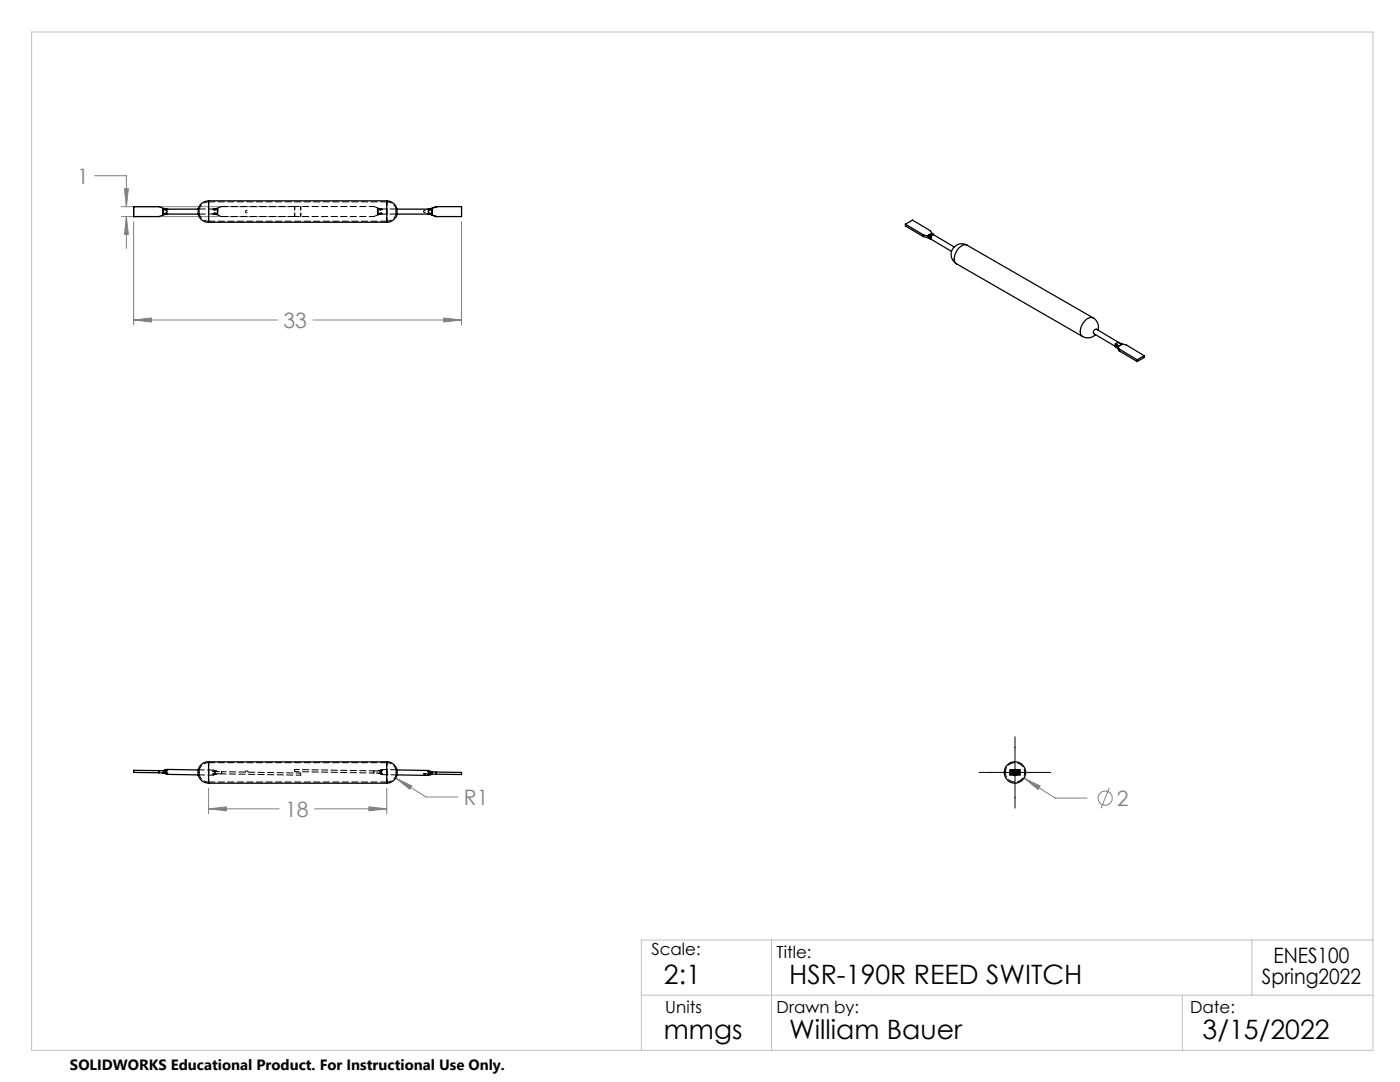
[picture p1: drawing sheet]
<svg xmlns="http://www.w3.org/2000/svg" width="279mm" height="216mm" viewBox="0 0 279 216" stroke-linecap="round" stroke-linejoin="round" font-family="sans-serif">
<g fill="none" stroke="#808080" stroke-width=".2">
<path d="M18.9 35.1h6.3v6.1M24.8 37.7h.8l-.4 3.5zM24.2 43.2h33.6M24.2 41.2h33.6M25.2 43.2l.4 3.6h-.8zM25.2 43.2v6.4M26.7 44.2v20.6M92.1 44.2v20.6M26.7 63.9l3.5-.4v.7zM26.7 63.9h28.7M62.4 63.9h29.7M88.5 63.5l3.6 .4-3.6 .3z"/>
<path d="M41.6 157.3v5.1M77.2 157.3v5.1M79 155.3l3.2 1.5-.4 .7zM79 155.3l6 3.7h6.4M204.4 155.3l3.2 1.5-.4 .7zM204.4 155.3l6.2 3.9h6.3M221.4 157.2l-1.7 4.1M41.6 161.4l3.6-.4v.8zM41.6 161.4h14.1M62.8 161.4h14.4M73.6 161l3.6 .4-3.6 .4z"/>
<circle cx="220.6" cy="159.3" r="1.41"/>
</g>
<path d="M195.4 154.1h14.3M202.6 147v14.3" fill="none" stroke="#000" stroke-width=".2"/>
<path d="M6.3 6.4h267.7v203.2h-267.7zM128 198.6h146M154 187.6v22M236 198.6v11M249.8 187.6v11M274 187.6h-146v22" fill="none" stroke="#c0c0c0" stroke-width=".2"/>
<path d="M41.6 161.4l3.6-.4v.8zM73.6 161l3.6 .4-3.6 .4zM79 155.3l2.8 2.2 .4-.7zM204.4 155.3l2.8 2.2 .4-.7zM26.7 63.9l3.5-.4v.7zM88.5 63.5l3.6 .4-3.6 .3zM25.2 43.2l.4 3.6h-.8zM24.8 37.7h.8l-.4 3.5z" fill="#808080"/>
<g fill="none" stroke="#000" stroke-width=".25">
<path d="M26.7 43.2h.1M26.7 41.2h.1M26.7 41.2v2M26.7 41.2h5l1.2 .5M32.5 41.7h.1M32.5 41.7h.4M32.5 41.7v1.1M32.5 42.8h.4M32.6 41.7l.2 .1M32.6 42.7l-.1 .1M32.6 41.7v1M32.8 41.8l.2 .1a.35 .35 0 0 1 .4 .3 .35 .35 0 0 1-.4 .4l-.2 .1"/>
<path d="M32.8 42.7h-.2M32.8 41.8h.6M32.8 42.7h.6M32.9 41.7l.5 .1M32.9 42.8l-1.2 .4h-5M33.4 42.7l-.5 .1M33.4 42.7h-.3h6.4M39.5 42.7a2.06 2.06 0 0 0 2.1 1.6M39.5 41.7v1M39.5 41.7h-6.4l.3 .1M41.6 40.1a2.2 2.2 0 0 0-2.1 1.6M41.6 40.1v4.2"/>
<path d="M41.6 44.3h35.6M41.6 40.1h35.6M77.2 40.1a2.2 2.2 0 0 1 2 1.6M77.2 40.1v4.2M79.2 42.7a2.06 2.06 0 0 1-2 1.6M79.2 41.7v1M79.2 41.7h6.5M79.2 42.7h6.5M85.3 42.7h.4M85.3 41.8h.7M85.3 42.7h.7M85.7 42.7l.2 .1"/>
<path d="M85.7 41.7l-.4 .1M85.7 42.7l.1 .1M85.9 41.7h-.2M85.9 42.8l1.2 .4M85.9 41.7h.4M85.9 42.8h.4M86 41.8l-.2 .1a.35 .35 0 0 0-.4 .3 .35 .35 0 0 0 .4 .4l.2 .1M86 42.7h.2M86.2 41.7l-.2 .1M86.2 42.7l.1 .1M86.2 41.7v1M86.3 41.7h-.1"/>
<path d="M86.3 41.7v1.1M87.1 41.2h.1M87.1 43.2h.1M87.1 41.2h5v2h-5M87.1 41.2l-1.2 .5M180.7 44.7l3.6 2.1M180.7 44.7l1.4-.8 3.6 2.1 .5 .7M180.7 44.7v.4l3.6 2.1M184.3 47.2l1.3 .4M184.3 46.8v.4M184.3 46.8l1 .4M185.1 47h.1"/>
<path d="M185.1 47l.2 .2M185.3 47.2h.3M185.4 47h-.2M185.4 47l.5 .3M185.6 47.6l.3 .2M185.6 47.2l-.1 .2 .1 .2M185.6 47.2l.3 .1M185.6 47.6l4.3 2.6M185.7 47.7l.2 .1M185.9 47.3l-.3 .1 .3 .4M185.9 46.6l.3 .2a.52 .52 0 0 1-.8 .2M185.9 46.6h.1"/>
<path d="M185.9 46.6l-.7 .4M185.9 46.6l.3 .1M185.9 46.6l-.8 .4M186.1 46.7l4.3 2.6M186.2 46.7l.1 .1M190.9 52.6l25.1 14.5M193 48.9a2.13 2.13 0 0 0-2.9 .8 2.13 2.13 0 0 0 .8 2.9M193 48.9a2.09 2.09 0 0 0-2.3 1.7 1.62 1.62 0 0 0 .2 2M193 48.9l25.2 14.5M218.2 63.4a2.16 2.16 0 0 1 .9 2.5M218.2 63.4a1.9 1.9 0 0 0-2.2 1.4 1.81 1.81 0 0 0 0 2.3M218.3 66.6l4.4 2.6"/>
<path d="M218.3 66.6a.58 .58 0 0 1 .5-.9l4.9 2.8M218.7 66.8a2.14 2.14 0 0 1-2.7 .3M222.6 68.7l.2 .4h-.2M222.6 68.7l.2 .2M222.6 69.1l.1 .1M222.6 68.7l.5 .2M222.7 69.2l.7 .8M222.8 68.9l-.1 .3M222.8 68.9l.1 .1M222.9 69l.5 .7M222.9 69l.2 .2M223.1 68.9v.2"/>
<path d="M223.1 69.1v.1M223.4 70l3.5 2.1M223.4 69.7l3.5 2.1M223.4 69.7v.3M223.7 68.5l.2 .2M223.7 68.5l1.1 .4 3.6 2.1M223.8 68.7l-.8-.4 .1 .6M223.8 68.7h.1M223.8 68.7l-.7 .4M223.9 68.7l-.8 .5M226.9 71.8v.3M228.4 71l-1.5 .8"/>
<path d="M228.4 71v.3l-1.5 .8M31.7 153.8h1.4M31.7 154.2l1.4 .1M31.7 153.8v.4M31.7 153.8l-5-.1v.4l5 .1M32.5 154.2l.3 .1M32.8 153.7l-.3 .1M32.8 154.3l.5 .2 6.2 .1M32.8 154.3h.6M32.8 153.7h.6M33.1 153.8l-.1 .2 .1 .3M33.1 154.3h.3"/>
<path d="M33.4 153.7l-.3 .1M33.4 153.7l-.3 .3 .3 .3M39.5 154.6a2.14 2.14 0 0 0 2.1 1.7M39.5 153.6v1M39.5 153.6l-6.2-.1-.5 .2M41.6 152a2.1 2.1 0 0 0-2.1 1.6M41.6 152v4.3M41.6 156.3h35.6M41.6 152h35.6M77.2 152a2.1 2.1 0 0 1 2 1.6M77.2 152v4.3M79.2 154.6a2.14 2.14 0 0 1-2 1.7"/>
<path d="M79.2 153.6v1M79.2 153.6l6.3 .1 .5 .3M85.3 154h.4M85.3 154l.4 .2-.4 .3M85.3 154.5l.7 .1M85.3 154h.7M85.7 154.5h1.4M85.7 154l.1 .2-.1 .3M85.7 154l1.4 .1M85.7 154.5h-.4M86 154h.3M86 154.6l-.5 .1-6.3-.1"/>
<path d="M86.3 154.5l-.3 .1M87.1 154.1h5v.5l-5-.1M87.1 154.1v.4M201.5 154.1h2.1M202 154h.1M202 154l-.5 .1v.5h2.1v-.5l-.5-.1M202 154h1.1M202.1 154h-.1M202.1 154a.5 .5 0 0 1 .4-.4 .5 .5 0 0 1 .5 .4M202.1 154h.1M202.1 154l.4-.3 .5 .3M202.1 154.6l.3 .1h.3l.3-.1"/>
<path d="M203 154h.1M203.1 154h.1"/>
<circle cx="202.5" cy="154.1" r="2.14"/>
</g>
<g fill="none" stroke="#000" stroke-width=".2" stroke-dasharray="1.3 .6" stroke-dashoffset=".6">
<path d="M31.7 41.2l1.2 .4M32.5 41.6v1.2M32.9 42.8l-1.2 .4M41.6 44.1v-3.8v3.8M43.1 41.6l1.1-.4M43.1 42.8l1.1 .4M43.4 42.8v-1.2M43.5 41.6v1.2M44.2 43.2l-1.1-.4M44.2 41.2l-1.1 .4M58.8 43.2v-2M60 41.2v2"/>
<path d="M74.6 41.2l1.1 .4M74.6 43.2l1.2-.4M75.3 42.8v-1.2M75.4 41.6v1.2M75.7 42.8l-1.1 .4M75.8 41.6l-1.2-.4M77.2 44.1v-3.8v3.8M86.3 42.8v-1.2M92.1 43.2v-2M41.6 154.1v-1.9v3.8v-1.9M43.1 154h1.1M44.2 154.4h-1.1"/>
<path d="M74.6 153.8h1.2M75.7 154.3l-1.1-.1M77.2 154.1v-1.9v3.8v-1.9M201.6 153.5h2M201.6 154h2M201.6 153.7h2M202 154.4h1.1M202 153.8h1.1M203.1 154.3h-1.1M203.1 154h-1.1M203.1 154.2h-1.1M203.6 154.3h-2"/>
<path d="M203.6 154.7h-2M203.6 154.1h-2"/>
</g>
<g fill="none" stroke="#000" stroke-width=".2" stroke-dasharray="1.3 .6">
<path d="M32.5 41.6l.1 .1M32.5 42.8l.1-.1M32.5 42.8h.4M32.6 41.7l.2 .1M32.8 42.6l-.2 .1M32.9 41.6h-.4M32.9 42.8l.2-.1M33 41.7h.1M33 42.7h.1M33.1 42.7l.4-.1M33.1 41.7l.4 .1M33.1 41.7l-.2-.1"/>
<path d="M33.1 42.7h-.1M33.1 41.7h-.1M33.5 41.8l-.4-.1M39.6 42.7h.2M39.8 41.7h-.2M39.8 42.7h3M41.6 44.1h35.6M42.5 42.6l.3 .1M42.8 42.7l.3 .1M42.8 41.7h.1M42.8 41.7l-.3 .1M42.8 42.7h.1"/>
<path d="M42.8 41.7l.3-.1M42.8 41.7h-3M42.9 41.7h-.1M42.9 42.7h-.1M43.1 42.8h.3M43.1 41.6l-.3 .1M43.1 42.8l-.3-.1M43.1 41.6h.4M43.1 41.8l.2-.1M43.2 42.6l.2 .1M43.3 42.7l-.2-.1M43.4 41.6h-.3"/>
<path d="M43.4 41.6l-.1 .1M43.4 42.8l-.1-.1M43.4 41.7l-.2 .1M43.4 42.7l.1 .1M43.4 41.7l.1-.1M43.5 42.8h-.4M44.2 41.2h.1M44.2 43.2h.1M44.2 41.2h14.6M58.8 43.2h.1M58.8 41.2h.1M58.8 43.2h-14.6"/>
<path d="M75.3 41.6h.5M75.3 42.8l.1-.1M75.3 41.6l.1 .1M75.4 42.8h.3M75.4 42.7l.2-.1M75.5 41.7l-.1-.1M75.5 42.7l-.1 .1M75.5 41.7l.2 .1M75.6 41.8l-.2-.1M75.7 42.6l-.2 .1M75.7 42.8l.3-.1M75.7 41.6h-.3"/>
<path d="M75.8 42.8h-.5M75.8 41.6l.2 .1M75.9 41.7h.1M75.9 42.7h.1M76 42.7h3.1M76 42.7h-.1M76 41.7l.3 .1M76 41.7l-.3-.1M76 42.7l-.2 .1M76 41.7l.4 .1M76 41.7h-.1M76.3 42.6l-.3 .1"/>
<path d="M76.4 42.6l-.4 .1M77.2 40.3h-35.6M79.1 41.7h.2M79.1 41.7h-3.1M79.3 42.7h-.2M85.3 41.8l.4-.1M85.3 42.6l.4 .1M85.7 42.7l-.4-.1M85.7 41.7h.1M85.7 42.7h.1M85.7 41.7l-.4 .1M85.8 41.7h-.1"/>
<path d="M85.8 42.7h-.1M85.8 42.7h.1M85.9 42.8h.4M86 41.8l.2-.1M86.2 41.7l.1-.1M86.2 42.7l.1 .1M86.2 42.7l-.2-.1M86.3 41.6h-.4M33.1 153.8l-.1 .2 .1 .2M39.6 154.1h.2M39.8 154.1v-.5M39.8 154.1v.5"/>
<path d="M39.8 153.6h-.2M41.6 156h35.6M42.5 154.5l.3-.1M42.5 153.9h.3M42.6 154.7l.5-.2M42.7 153.7l-3.1-.1M42.8 154.4h.3M42.8 154.4l.1-.2-.1-.3M42.8 153.9l.1 .3-.1 .2M42.8 153.9l.3 .1M43.1 154.4h-.3M43.1 154l-.3-.1"/>
<path d="M43.2 153.9l.2 .1M43.2 153.9l-.5-.2M43.3 154.4l-.2 .1M43.4 154.4h-.1M43.4 154h.1M44.2 154.4v-.4M44.2 154v.4M58.8 154v-.5M60 154.7v-.4M74.6 154.2v-.4M74.6 153.8v.4M75.3 153.8h.1"/>
<path d="M75.4 153.8h.2M75.5 154.3h-.1M75.7 154.3h-.2M75.7 154.3l.5 .3M75.7 154.3h.3M75.7 154.3h.1M75.8 153.8h.1M75.8 153.8h.2M76 154.3l-.1-.2 .1-.3M76 154.3h-.3M76 153.8h-.2M76 153.8l-.1 .3 .1 .2"/>
<path d="M76.2 153.6l-.6 .2M76.3 154.4l-.3-.1M76.4 153.8h-.4M77.2 152.2h-35.6M79.1 154.1v.5M79.1 154.1v-.5M79.1 154.6h.2M79.3 154.1h-.2M84.6 154.4h.5M84.8 154.4h-.2M85.1 154.4h-.3M85.7 154.5l.1-.3-.1-.2"/>
<path d="M201.6 154.5l.4-.1M201.6 154v-.2M201.6 153.8h.4M201.6 153.8v-.3M201.6 154.7v-.2M201.6 154.4h.4M202 154.4h.1M202 153.8h.1M202 154.3l-.4-.1M202 154.3h.1M202 154h-.4M202 154h.1"/>
<path d="M202 154l.1-.1M202 154.2h-.4M202 154.2h.1M202.1 154.1h.1M202.1 154.1v.1M202.1 154v.1M202.1 154.5l-.1-.1M202.1 154.5h.1M202.1 153.8h.1M202.1 154.3h-.1M202.1 154h-.1M202.1 154.4l.1 .1"/>
<path d="M202.1 153.8h-.1M202.1 153.8l.1-.1M202.1 154v.5M202.1 154.3v-.5M202.1 154.4h-.1M202.1 153.9v.5M202.1 154.2v-.4M202.2 153.8h.1M202.2 154.4v-.1M202.2 154.5h.1M202.2 153.8h-.1M202.2 153.9h.1"/>
<path d="M202.2 154.3h.1M202.2 153.7h.1M202.2 153.7l-.1 .1M203 154.5h.1M203 153.8h.1M203 154.3v.1M203 153.9h.1M203 154.5l.1-.1M203 153.7h.1M203 154.3h.1M203 153.7v.1M203 153.7l.1 .1"/>
<path d="M203 154.5v-.5M203 153.8v.5M203 153.9l.1 .1M203 154.4v.1M203 154.4v-.5M203 153.8v.4M203 154.2h.1M203.1 154.5v-.1M203.1 154.3h-.1M203.1 154.3h.1M203.1 154h.1M203.1 153.8h.1"/>
<path d="M203.1 154.2l-.1 .1M203.1 154.1v-.1M203.1 154.1h.1M203.1 154.2v-.1M203.1 154.4l.5 .1M203.1 154.4l-.1 .1M203.1 154.4h.1M203.1 153.8h-.1M203.1 153.8h.5M203.1 154.4h.5M203.1 154.4h-.1M203.1 154.2h.1"/>
<path d="M203.6 153.8v.2M203.6 154.2l-.5 .1M203.6 153.5v.3M203.6 154h-.5M203.6 154.7v-.2M203.6 154.2h-.5"/>
</g>
<g fill="none" stroke="#000" stroke-width=".2" stroke-dasharray="1.3 .6" stroke-dashoffset=".4">
<path d="M41.6 40.1v4.2M42.5 42.6l.3 .1-.3-.1M42.5 42.6h.7M42.5 41.8l.3-.1-.3 .1M43.2 41.8h-.7M58.8 41.2h15.8M74.6 43.2h-15.8M75.6 42.6h.8M76.3 41.8l-.3-.1 .4 .1M76.4 42.6l-.4 .1 .3-.1M76.4 41.8h-.8M77.2 40.1v4.2"/>
<path d="M41.6 152v4.2M42.5 153.9h.7M43.2 153.9h-.7M49.5 154.1a.25 .25 0 0 0-.2-.3 .25 .25 0 0 0-.3 .3M60 154.7l-15.8-.3M60 154.3l-15.8-.3M74.6 154.2l-15.8-.2M74.6 153.8l-15.8-.3M75.6 153.8h.8M76.4 153.8h-.8M77.2 152v4.2M84.6 154.4a.25 .25 0 0 0 .2 .2 .25 .25 0 0 0 .3-.2"/>
<path d="M202.3 154.4a.25 .25 0 0 0 .3 .2 .25 .25 0 0 0 .2-.2M202.8 154.1a.25 .25 0 0 0-.2-.3 .25 .25 0 0 0-.3 .3"/>
</g>
<g fill="none" stroke="#000" stroke-width=".2" stroke-dasharray="1.3 .6" stroke-dashoffset=".3">
<path d="M32.8 41.8h.7M33.5 42.6h-.7M39.8 42.7a1.93 1.93 0 0 0 1.8 1.4M41.6 40.3a1.93 1.93 0 0 0-1.8 1.4M42.5 41.8h.6M43.1 42.6h-.6M75.7 41.8h.6M76.3 42.6h-.6M77.2 44.1a1.93 1.93 0 0 0 1.9-1.4M79.1 41.7a1.93 1.93 0 0 0-1.9-1.4M85.3 41.8h.7M86 42.6h-.7"/>
<path d="M32.8 154.3h.7M33.5 153.7h-.7M39.8 154.6a1.93 1.93 0 0 0 1.8 1.4M41.6 152.2a1.93 1.93 0 0 0-1.8 1.4M42.5 154.5h.6M43.1 154.5h-.6M75.7 154.3l.6 .1M76.3 154.4l-.6-.1M77.2 156a1.93 1.93 0 0 0 1.9-1.4M79 153.6a1.93 1.93 0 0 0-1.8-1.4M85.3 154.5h.7M86 153.9h-.6"/>
<path d="M200.6 154.1a1.93 1.93 0 0 1 2.8-1.7 1.93 1.93 0 0 1 .3 3.3 1.93 1.93 0 0 1-3-1.3l-.1-.3M202.2 154.5v-.6M202.2 153.8v.6M202.2 153.7v.6M203 153.9v.6M203 154.4v-.6M203 154.3v-.6"/>
</g>
<g fill="none" stroke="#000" stroke-width=".2" stroke-dasharray="1.3 .6" stroke-dashoffset=".5">
<path d="M32.6 42.7v-1M39.8 42.7v-1M43.3 41.7v1M43.4 42.7v-1M75.4 41.7v1M75.5 42.7v-1M79.1 42.7v-.9M79.1 42.7v-1M86.2 41.7v1M33.5 154.3l-.4-.3 .4-.3M42.5 154.5l.3-.3-.3-.3M42.5 153.9l.3 .3-.3 .3"/>
<path d="M76.3 154.4l-.3-.3 .4-.3M76.4 153.8l-.4 .3 .3 .3M85.4 153.9l.3 .3-.4 .3M202.1 154.3h1M202.1 154h1M202.1 154.2h1M202.2 154.3l.4 .3 .4-.3M202.2 153.9l.4-.2 .4 .2M202.2 154.3l.4 .2 .4-.2M202.6 154.1h-.3h.5h-.2M202.6 154.4h-.3h.5h-.2M203 153.8l-.4-.2-.4 .2"/>
<path d="M203 154.5l-.4 .2-.4-.2M203 153.7l-.4-.2-.4 .2M203.1 154.5h-1M203.1 153.8h-1M203.1 154.4h-1"/>
</g>
<path d="M39.8 154.6l2.8 .1M79.1 153.6h-2.9" fill="none" stroke="#000" stroke-width=".2" stroke-dasharray="1.3 .6" stroke-dashoffset=".2"/>
<path d="M76.2 154.6h3.1" fill="none" stroke="#000" stroke-width=".2" stroke-dasharray="1.3 .6" stroke-dashoffset=".1"/>
<path d="M43.1 41.8l-.2 .1a.35 .35 0 0 0-.3 .3 .35 .35 0 0 0 .3 .4h.2M49 42.2a.25 .25 0 0 0 .3 .2 .25 .25 0 0 0 .1-.4 .25 .25 0 0 0-.4 .1v.1M75.6 41.8l.2 .1a.35 .35 0 0 1 .4 .3 .35 .35 0 0 1-.4 .4h-.2M84.6 42.2a.25 .25 0 0 0 .3 .2 .25 .25 0 0 0 .1-.4 .25 .25 0 0 0-.4 .1v.1M86 41.8l-.2 .1a.35 .35 0 0 0-.4 .3 .35 .35 0 0 0 .4 .4h.2M202.1 154.1a.51 .51 0 0 0 .5 .5 .51 .51 0 0 0 .5-.5M202.1 154.1a.51 .51 0 0 1 .5-.5 .51 .51 0 0 1 .5 .5" fill="none" stroke="#000" stroke-width=".2" stroke-dasharray="1.3 .6" stroke-dashoffset=".8"/>
<path d="M32.8 42.6h.2a.35 .35 0 0 0 .4-.4 .35 .35 0 0 0-.4-.3l-.2-.1M43.2 42.6h-.2a.35 .35 0 0 1-.3-.4 .35 .35 0 0 1 .3-.3l.2-.1M75.7 42.6h.2a.35 .35 0 0 0 .3-.4 .35 .35 0 0 0-.3-.3l-.2-.1" fill="none" stroke="#000" stroke-width=".2" stroke-dasharray="1.3 .6" stroke-dashoffset=".7"/>
<g font-size="5.3">
<text x="132.5" y="196.4">2:1</text>
<text x="157.5" y="196.4">HSR-190R REED SWITCH</text>
<text x="132.5" y="207.4">mmgs</text>
<text x="157.5" y="207.4">William Bauer</text>
<text x="240" y="207.4">3/15/2022</text>
</g>
<g font-size="4.2" fill="#808080">
<text x="15.4" y="36.6">1</text>
<text x="56.6" y="65.4">33</text>
<text x="92.6" y="160.6">R1</text>
<text x="222.9" y="160.8">2</text>
<text x="56.9" y="163">18</text>
</g>
<g font-size="4.2">
<text x="251.9" y="196.4">Spring2022</text>
<text x="254.2" y="192.2">ENES100</text>
</g>
<g font-size="3.3">
<text x="130" y="190.6">Scale:</text>
<text x="155" y="191.2">Title:</text>
<text x="132.8" y="202.2">Units</text>
<text x="155" y="202.2">Drawn by:</text>
<text x="237.5" y="202.2">Date:</text>
</g>
<text font-size="3" x="14" y="213.5">SOLIDWORKS Educational Product. For Instructional Use Only.</text>
</svg>
